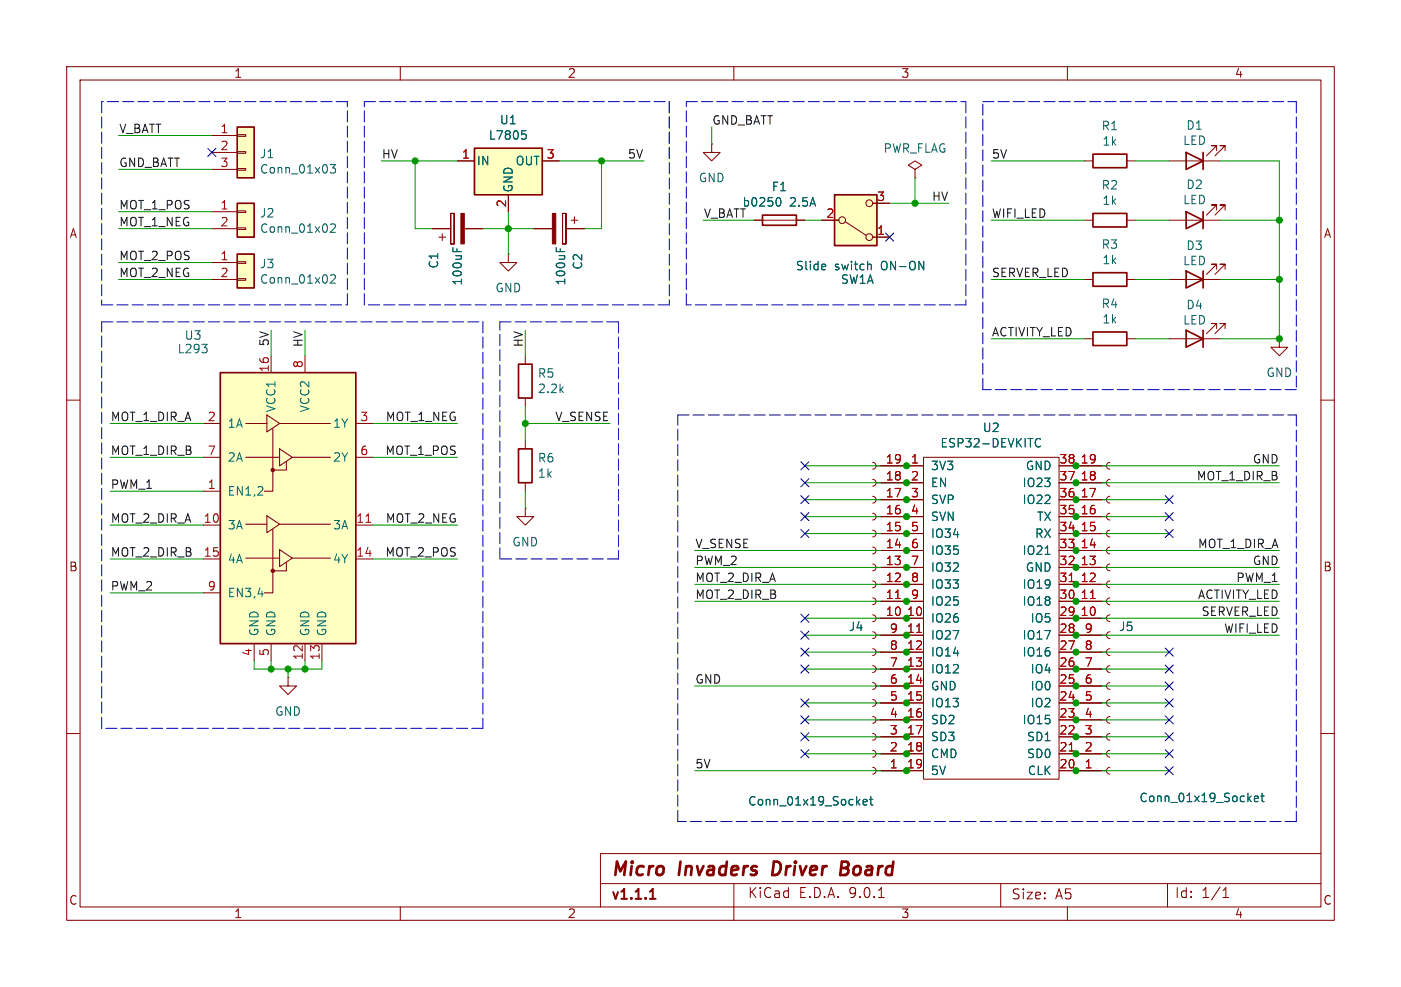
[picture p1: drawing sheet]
<svg xmlns="http://www.w3.org/2000/svg" width="210mm" height="148mm" viewBox="0 0 210 148" stroke-linecap="round" stroke-linejoin="round" font-family="sans-serif">
<g fill="none" stroke="#840000" stroke-width=".15">
<path d="M10 10h190v128h-190zM12 12h186v124h-186zM60 10v2M110 10v2M160 10v2M106.7 21.6v1.3h1.2l-1.2 1.2-1.3-1.2h1.3M106.7 21.6h.1M10 60h2M198 60h2M10 110h2M198 110h2M60 136v2"/>
<path d="M90 132.5h108M110 136v2M110 132.5v3.5M131.7 134.6h.8M150 132.5v3.5M160 136v2M175 132.5v3.5M183.3 134.6h.9M183.3 133.5l.5-.4v1.5M198 128h-108v8"/>
</g>
<path d="M97.4 134.8h.9M97.6 133.6l.2-.3v1.5" fill="none" stroke="#840000" stroke-width=".3"/>
<path d="M116 129.2l-.2 2h.4M126.1 130.2h.6M126.7 130.2l.3 .1M126.9 129.2h-.7l-.3 2 1-.1M126.9 130.1l-.2 .1" fill="none" stroke="#840000" stroke-width=".4"/>
<path d="M35.6 38.1h2.5v5.1h-2.5z" fill="#ffffc2"/>
<path d="M35.6 38.1h2.5v5.1h-2.5z" fill="none" stroke="#840000" stroke-width=".25"/>
<path d="M31.7 39.4h3.9M35.6 39.2h1.2v.3h-1.2zM31.7 41.9h3.9M35.6 41.8h1.2v.2h-1.2z" fill="none" stroke="#840000" stroke-width=".15"/>
<path d="M49.6 41.3l.4-.1 .2 .1 .1 .3-.8 .9h.8" fill="none" stroke="#006464" stroke-width=".15"/>
<path d="M35.6 30.5h2.5v5.1h-2.5z" fill="#ffffc2"/>
<path d="M35.6 30.5h2.5v5.1h-2.5zM114.3 32.3h5.1v1.5h-5.1z" fill="none" stroke="#840000" stroke-width=".25"/>
<g fill="none" stroke="#840000" stroke-width=".15">
<path d="M31.7 31.8h3.9M31.7 34.3h3.9M35.6 31.6h1.2v.3h-1.2zM35.6 34.2h1.2v.2h-1.2zM113 33h7.6M130.8 79.5a.51 .51 0 0 1 .5 .5 .51 .51 0 0 1-.5 .5M130.8 77a.51 .51 0 0 1 .5 .5 .51 .51 0 0 1-.5 .5M130.8 74.4a.51 .51 0 0 1 .5 .5 .51 .51 0 0 1-.5 .5M130.8 71.9a.51 .51 0 0 1 .5 .5 .51 .51 0 0 1-.5 .5M130.8 69.3a.51 .51 0 0 1 .5 .6 .51 .51 0 0 1-.5 .5M131.3 69.9h7.1M131.3 72.4h7.1"/>
<path d="M131.3 74.9h7.1M131.3 77.5h7.1M138.4 68.6h20.3v48.2h-20.3zM158.7 69.9h7.2M158.7 72.4h7.2M158.7 74.9h7.2M158.7 77.5h7.2M166.4 79.5a.51 .51 0 0 0-.5 .5 .51 .51 0 0 0 .5 .5M166.4 77a.51 .51 0 0 0-.5 .5 .51 .51 0 0 0 .5 .5M166.4 74.4a.51 .51 0 0 0-.5 .5 .51 .51 0 0 0 .5 .5M166.4 71.9a.51 .51 0 0 0-.5 .5 .51 .51 0 0 0 .5 .5M166.4 69.3a.51 .51 0 0 0-.5 .6 .51 .51 0 0 0 .5 .5"/>
<path d="M130.8 99.8a.51 .51 0 0 1 .5 .5 .51 .51 0 0 1-.5 .5M130.8 97.3a.51 .51 0 0 1 .5 .5 .51 .51 0 0 1-.5 .5M130.8 94.7a.51 .51 0 0 1 .5 .6 .51 .51 0 0 1-.5 .5M130.8 92.2a.51 .51 0 0 1 .5 .5 .51 .51 0 0 1-.5 .5M130.8 89.7a.51 .51 0 0 1 .5 .5 .51 .51 0 0 1-.5 .5M130.8 87.1a.51 .51 0 0 1 .5 .5 .51 .51 0 0 1-.5 .5M130.8 84.6a.51 .51 0 0 1 .5 .5 .51 .51 0 0 1-.5 .5M130.8 82a.51 .51 0 0 1 .5 .6 .51 .51 0 0 1-.5 .5M131.3 80h7.1M131.3 82.6h7.1M131.3 85.1h7.1M131.3 87.6h7.1"/>
<path d="M131.3 90.2h7.1M131.3 92.7h7.1M131.3 95.3h7.1M131.3 97.8h7.1M158.7 80h7.2M158.7 82.6h7.2M158.7 85.1h7.2M158.7 87.6h7.2M158.7 90.2h7.2M158.7 92.7h7.2M158.7 95.3h7.2M158.7 97.8h7.2"/>
<path d="M166.4 99.8a.51 .51 0 0 0-.5 .5 .51 .51 0 0 0 .5 .5M166.4 97.3a.51 .51 0 0 0-.5 .5 .51 .51 0 0 0 .5 .5M166.4 94.7a.51 .51 0 0 0-.5 .6 .51 .51 0 0 0 .5 .5M166.4 92.2a.51 .51 0 0 0-.5 .5 .51 .51 0 0 0 .5 .5M166.4 89.7a.51 .51 0 0 0-.5 .5 .51 .51 0 0 0 .5 .5M166.4 87.1a.51 .51 0 0 0-.5 .5 .51 .51 0 0 0 .5 .5M166.4 84.6a.51 .51 0 0 0-.5 .5 .51 .51 0 0 0 .5 .5M166.4 82a.51 .51 0 0 0-.5 .6 .51 .51 0 0 0 .5 .5M130.8 115.1a.51 .51 0 0 1 .5 .5 .51 .51 0 0 1-.5 .5M130.8 112.5a.51 .51 0 0 1 .5 .5 .51 .51 0 0 1-.5 .5M130.8 110a.51 .51 0 0 1 .5 .5 .51 .51 0 0 1-.5 .5M130.8 107.4a.51 .51 0 0 1 .5 .6 .51 .51 0 0 1-.5 .5"/>
<path d="M130.8 104.9a.51 .51 0 0 1 .5 .5 .51 .51 0 0 1-.5 .5M130.8 102.4a.51 .51 0 0 1 .5 .5 .51 .51 0 0 1-.5 .5M131.3 100.3h7.1M131.3 102.9h7.1M131.3 105.4h7.1M131.3 108h7.1M131.3 110.5h7.1M131.3 113h7.1M131.3 115.6h7.1M158.7 100.3h7.2M158.7 102.9h7.2M158.7 105.4h7.2"/>
<path d="M158.7 108h7.2M158.7 110.5h7.2M158.7 113h7.2M158.7 115.6h7.2M166.4 115.1a.51 .51 0 0 0-.5 .5 .51 .51 0 0 0 .5 .5M166.4 112.5a.51 .51 0 0 0-.5 .5 .51 .51 0 0 0 .5 .5M166.4 110a.51 .51 0 0 0-.5 .5 .51 .51 0 0 0 .5 .5M166.4 107.4a.51 .51 0 0 0-.5 .6 .51 .51 0 0 0 .5 .5M166.4 104.9a.51 .51 0 0 0-.5 .5 .51 .51 0 0 0 .5 .5M166.4 102.4a.51 .51 0 0 0-.5 .5 .51 .51 0 0 0 .5 .5"/>
</g>
<path d="M49.6 33.7l.4-.1 .2 .1 .1 .2-.8 .9h.8M116.6 29.6a.69 .69 0 0 1 .5 .6 .69 .69 0 0 1-.2 .6l-.3 .1M156 65.9a.51 .51 0 0 0-.7 0 .51 .51 0 0 0-.1 .6 .48 .48 0 0 0 .2 .5 .48 .48 0 0 0 .6-.1M156.7 83.1h.7M130.3 119.9h.5M130.5 119.5v1l.3 .2M188 119.8l.6-.1v-.3h-.4l-.2 .1 .1 .7h.5M189 119.4h.5M189.2 118.9v1.1l.3 .2M129.4 120.3l.6-.1-.1-.3h-.3l-.2 .2v.6h.5" fill="none" stroke="#006464" stroke-width=".15"/>
<path d="M134.2 89.8h.8M137.4 94.8h.7M160.3 87.2h.7M163.4 89.8h.8M160.3 112.6h.7" fill="none" stroke="#a90000" stroke-width=".15"/>
<path d="M35.6 19.1h2.5v7.6h-2.5z" fill="#ffffc2"/>
<path d="M35.6 19.1h2.5v7.6h-2.5zM163.8 32h5.1v2h-5.1zM77.7 54.6h2.1v5.1h-2.1zM163.8 49.8h5.1v2h-5.1zM163.8 40.9h5.1v2h-5.1zM177.8 49.5l2.5 1.3-2.5 1.3zM180.3 49.5v2.6M77.7 67.3h2.1v5.1h-2.1z" fill="none" stroke="#840000" stroke-width=".25"/>
<g fill="none" stroke="#840000" stroke-width=".15">
<path d="M31.7 20.3h3.9M31.7 22.9h3.9M31.7 25.4h3.9M35.6 20.2h1.2v.2h-1.2zM35.6 22.7h1.2v.3h-1.2zM35.6 25.3h1.2v.2h-1.2zM64.8 34.3h2.8M65.8 35.6h1M66.3 35.1v1M67.6 36.6h.5zM67.6 32v4.6zM67.6 32h.5z"/>
<path d="M68.1 32v4.6zM69.6 34.3h2.8M76.2 38.1v1.3h1.3l-1.3 1.2-1.3-1.2h1.3M76.2 38.1h.1M80 34.3h2.8M84.3 32h.5zM84.3 32v4.6zM84.3 36.6h.5zM84.8 32v4.6zM84.8 34.3h2.8M85.6 33h1M86.1 32.5v1"/>
<path d="M137.2 25.4l1-.6-1-.7-1.1 .7 1.1 .6v1.3M137.2 26.7h.1M162.6 33h1.2M168.9 33h1.3M78.7 53.3v1.3M78.7 59.7v1.3M162.6 50.8h1.2M162.6 41.9h1.2M168.9 50.8h1.3M168.9 41.9h1.3M175.3 50.8h7.6M182.4 49.3v-.8h-.8h.8l-1.6 1.5"/>
<path d="M183.6 49.3v-.8h-.7h.7l-1.5 1.5M191.8 50.8v1.3h1.2l-1.2 1.2-1.3-1.2h1.3M191.8 50.8h.1M78.7 76.2v1.3h1.3l-1.3 1.2-1.2-1.2h1.2M78.7 76.2h.1M78.7 66v1.3M78.7 72.4v1.3M43.2 101.6v1.3h1.2l-1.2 1.2-1.3-1.2h1.3M43.2 101.6h.1"/>
</g>
<path d="M49.5 24.7h.8l-.4 .5 .3 .1v.5l-.2 .2h-.3l-.2-.2M67.9 37.1v.6M68.5 37.3v.4M83.4 37.1v.6M84 37.3v.4" fill="none" stroke="#006464" stroke-width=".15"/>
<g fill="#840000" stroke="#840000" stroke-width=".15">
<path d="M82.8 32h.5v4.6h-.5z"/>
<path d="M69.1 32h.5v4.6h-.5z"/>
</g>
<path d="M125.1 29.2h6.3v7.6h-6.3z" fill="#ffffc2"/>
<g fill="none" stroke="#840000" stroke-width=".15">
<path d="M123.2 33h2.5M126.7 33.3l3.1 2M130.8 35.6h2.5M130.8 30.5h2.5M175.3 41.9h7.6M182.4 40.4v-.8h-.8h.8l-1.6 1.5M183.6 40.4v-.8h-.7h.7l-1.5 1.5"/>
<circle cx="126.2" cy="33" r=".51"/>
<circle cx="130.3" cy="30.5" r=".51"/>
<circle cx="130.3" cy="35.6" r=".51"/>
</g>
<path d="M125.1 29.2h6.3v7.6h-6.3zM177.8 40.6l2.5 1.3-2.5 1.3zM180.3 40.6v2.6" fill="none" stroke="#840000" stroke-width=".25"/>
<path d="M123.6 39.6l.2 .3-.6 .1M130.4 39.6l.2 .2v.7M123.7 40.4l-.1 .1" fill="none" stroke="#006464" stroke-width=".15"/>
<path d="M71.1 22.2h10.2v7h-10.2z" fill="#ffffc2"/>
<path d="M71.1 22.2h10.2v7h-10.2zM177.8 22.9l2.5 1.2-2.5 1.3zM180.3 22.9v2.5" fill="none" stroke="#840000" stroke-width=".25"/>
<path d="M68.6 24.1h2.5M76.2 29.2v2.6M81.3 24.1h2.5M175.3 24.1h7.6M182.4 22.6v-.8h-.8h.8l-1.6 1.6M183.6 22.6v-.8h-.7h.7l-1.5 1.6" fill="none" stroke="#840000" stroke-width=".15"/>
<path d="M78.2 19.6h.6M78.3 20.1h.3l.3 .2-.1 .5-.5 .1" fill="none" stroke="#006464" stroke-width=".15"/>
<path d="M33 55.9h20.3v40.6h-20.3z" fill="#ffffc2"/>
<path d="M163.8 23.1h5.1v2h-5.1zM177.8 31.8l2.5 1.2-2.5 1.3zM180.3 31.8v2.5M33 55.9h20.3v40.6h-20.3z" fill="none" stroke="#840000" stroke-width=".25"/>
<g fill="none" stroke="#840000" stroke-width=".15">
<path d="M64.8 34.3h2.8M68.6 24.1h2.5M69.6 34.3h2.8M76.2 29.2v2.6M80 34.3h2.8M81.3 24.1h2.5M84.8 34.3h2.8M113 33h1.3M119.4 33h1.2M123.2 33h2.5M130.8 35.6h2.5M130.8 30.5h2.5"/>
<path d="M162.6 24.1h1.2M168.9 24.1h1.3M175.3 33h7.6M182.4 31.5v-.8h-.8h.8l-1.6 1.6M183.6 31.5v-.8h-.7h.7l-1.5 1.6M40.6 53.3v2.6M45.7 53.3v2.6M30.5 63.5h2.5M30.5 68.6h2.5M30.5 73.7h2.5M30.5 78.7h2.5M36.8 63.5h3.2"/>
<path d="M36.8 68.6h5.1M36.8 78.6h3.2M40 62.2l1.9 1.3-1.9 1.3zM40 77.3l1.9 1.3-1.9 1.3zM40.9 64.3v9.4h-1.3M40.9 79.4v9.5h-1.3M41.9 67.3l1.9 1.3-1.9 1.3zM41.9 63.5h7.6M41.9 78.6h7.6M42.9 69.2v1.3h-2M43.8 68.6h5.7M53.3 63.5h2.6"/>
<path d="M53.3 68.6h2.6M53.3 78.7h2.6M132.1 69.9h6.3M132.1 72.4h6.3M132.1 74.9h6.3M132.1 77.5h6.3M158.7 69.9h6.4M158.7 72.4h6.4M158.7 74.9h6.4M158.7 77.5h6.4M30.5 83.8h2.5M30.5 88.9h2.5"/>
<path d="M36.8 83.7h5.1M38.1 96.5v2.6M40.6 96.5v2.6M41.9 82.4l1.9 1.3-1.9 1.3zM42.9 84.3v1.3h-2M43.8 83.7h5.7M45.7 96.5v2.6M48.3 96.5v2.6M53.3 83.8h2.6M132.1 80h6.3M132.1 82.6h6.3M132.1 85.1h6.3"/>
<path d="M132.1 87.6h6.3M132.1 90.2h6.3M132.1 92.7h6.3M132.1 95.3h6.3M132.1 97.8h6.3M158.7 80h6.4M158.7 82.6h6.4M158.7 85.1h6.4M158.7 87.6h6.4M158.7 90.2h6.4M158.7 92.7h6.4M158.7 95.3h6.4"/>
<path d="M158.7 97.8h6.4M132.1 100.3h6.3M132.1 102.9h6.3M132.1 105.4h6.3M132.1 108h6.3M132.1 110.5h6.3M132.1 113h6.3M132.1 115.6h6.3M158.7 100.3h6.4M158.7 102.9h6.4M158.7 105.4h6.4M158.7 108h6.4"/>
<path d="M158.7 110.5h6.4M158.7 113h6.4M158.7 115.6h6.4"/>
</g>
<g fill="#840000" stroke="#840000" stroke-width=".15">
<circle cx="40.9" cy="70.5" r=".25"/>
<circle cx="40.9" cy="85.6" r=".25"/>
</g>
<path d="M54.9 78.3h.7M134.2 89.8h.8M137.4 94.8h.7M160.3 87.2h.7M163.4 89.8h.8M160.3 112.6h.7" fill="none" stroke="#a90000" stroke-width=".15"/>
<g fill="none" stroke="#006464" stroke-width=".15">
<path d="M78.2 19.6h.6M67.9 37.1v.6M68.5 37.3v.4M78.3 20.1h.3l.3 .2-.1 .5-.5 .1M83.4 37.1v.6M84 37.3v.4M116.6 29.6a.69 .69 0 0 1 .5 .6 .69 .69 0 0 1-.2 .6l-.3 .1M123.6 39.6l.2 .3-.6 .1M130.4 39.6l.2 .2v.7M30.3 51.6h.7l-.4 .5M31 52.2v.6M123.7 40.4l-.1 .1"/>
<path d="M156 65.9a.51 .51 0 0 0-.7 0 .51 .51 0 0 0-.1 .6 .48 .48 0 0 0 .2 .5 .48 .48 0 0 0 .6-.1M156.7 83.1h.7M130.3 119.9h.5M130.5 119.5v1l.3 .2M188 119.8l.6-.1v-.3h-.4l-.2 .1 .1 .7h.5M189 119.4h.5M189.2 118.9v1.1l.3 .2M129.4 120.3l.6-.1-.1-.3h-.3l-.2 .2v.6h.5"/>
</g>
<g fill="none" stroke="#0000c2" stroke-width=".15" stroke-dasharray="1.7 .6">
<path d="M15.2 15.2v30.5M52.1 15.2h-36.9M54.6 15.2h45.7M100.3 15.2v8.9M100.3 15.2v30.5M102.9 15.2h41.9M144.8 15.2v30.5M147.3 15.2h47M194.3 15.2v43.2M15.2 45.7h36.9M15.2 48.3h57.2M52.1 45.7v-30.5"/>
<path d="M54.6 45.7v-30.5M72.4 48.3v60.9M74.9 48.3h17.8M92.7 48.3v35.5M100.3 45.7h-45.7M102.9 45.7v-30.5M144.8 45.7h-41.9M147.3 58.4v-43.2M194.3 58.4h-47M101.6 62.2h92.7M194.3 62.2v61M74.9 83.8v-35.5"/>
<path d="M92.7 83.8h-17.8M15.2 109.2v-60.9M72.4 109.2h-57.2M101.6 123.2v-61M194.3 123.2h-92.7"/>
</g>
<g fill="none" stroke="#009600" stroke-width=".15">
<path d="M106.7 19.1v2.5M17.8 34.3h13.9M17.8 25.4h13.9M17.8 20.3h13.9M17.8 31.8h13.9M17.8 39.4h13.9M57.1 24.1h11.5M62.2 24.1v10.2h2.6M72.4 34.3h7.6M76.2 31.8v6.3M83.8 24.1h12.7M90.2 24.1v10.2h-2.6"/>
<path d="M105.4 33h7.6M120.6 33h2.6M133.3 30.5h8.9M137.2 26.7v3.8M148.6 33h14M148.6 24.1h14M170.2 33h5.1M170.2 24.1h5.1M182.9 24.1h8.9v26.7h-8.9M182.9 33h8.9M17.8 41.9h13.9M40.6 49.5v3.8"/>
<path d="M45.7 49.5v3.8M78.7 49.5v3.8M148.6 41.9h14M148.6 50.8h14M170.2 41.9h5.1M170.2 50.8h5.1M182.9 41.9h8.9M16.5 63.5h14M16.5 68.6h14M16.5 73.7h14M16.5 78.7h14M55.9 63.5h12.7"/>
<path d="M55.9 68.6h12.7M55.9 78.7h12.7M78.7 63.5h12.7M78.7 61v5M78.7 73.7v2.5M120.6 74.9h15.3M120.6 77.5h15.3M120.6 69.9h15.3M120.6 72.4h15.3M161.3 74.9h14M161.3 77.5h14M161.3 69.9h30.5"/>
<path d="M161.3 72.4h30.5M16.5 83.8h14M16.5 88.9h14M38.1 99.1v1.2h10.2v-1.2M40.6 99.1v1.2M45.7 99.1v1.2M55.9 83.8h12.7M104.1 87.6h31.8M104.1 90.2h31.8M104.1 82.6h31.8M104.1 85.1h31.8M120.6 80h15.3"/>
<path d="M120.6 95.3h15.3M120.6 92.7h15.3M120.6 97.8h15.3M161.3 87.6h30.5M161.3 90.2h30.5M161.3 82.6h30.5M161.3 80h14M161.3 95.3h30.5M161.3 92.7h30.5M161.3 97.8h14M161.3 85.1h30.5M43.2 100.3v1.3"/>
<path d="M104.1 115.6h31.8M104.1 102.9h31.8M120.6 100.3h15.3M120.6 113h15.3M120.6 110.5h15.3M120.6 105.4h15.3M120.6 108h15.3M161.3 100.3h14M161.3 115.6h14M161.3 113h14M161.3 110.5h14M161.3 105.4h14"/>
<path d="M161.3 108h14M161.3 102.9h14"/>
</g>
<g fill="none" stroke="#000084" stroke-width=".15">
<path d="M31.1 22.3l1.3 1.2M32.4 22.3l-1.3 1.2M132.7 35l1.3 1.2M134 35l-1.3 1.2M120 71.8l1.3 1.2M120 74.3l1.3 1.2M120 69.2l1.3 1.3M120 79.4l1.3 1.2M120 76.9l1.3 1.2M121.3 71.8l-1.3 1.2M121.3 74.3l-1.3 1.2M121.3 69.2l-1.3 1.3"/>
<path d="M121.3 79.4l-1.3 1.2M121.3 76.9l-1.3 1.2M174.7 79.4l1.2 1.2M174.7 74.3l1.2 1.2M174.7 76.9l1.2 1.2M175.9 79.4l-1.2 1.2M175.9 74.3l-1.2 1.2M175.9 76.9l-1.2 1.2M120 99.7l1.3 1.2M120 97.2l1.3 1.2M120 92.1l1.3 1.2M120 94.6l1.3 1.3"/>
<path d="M121.3 99.7l-1.3 1.2M121.3 97.2l-1.3 1.2M121.3 92.1l-1.3 1.2M121.3 94.6l-1.3 1.3M174.7 99.7l1.2 1.2M174.7 97.2l1.2 1.2M175.9 99.7l-1.2 1.2M175.9 97.2l-1.2 1.2M120 109.9l1.3 1.2M120 112.4l1.3 1.2M120 104.8l1.3 1.2M120 107.3l1.3 1.3"/>
<path d="M121.3 109.9l-1.3 1.2M121.3 112.4l-1.3 1.2M121.3 104.8l-1.3 1.2M121.3 107.3l-1.3 1.3M174.7 102.3l1.2 1.2M174.7 104.8l1.2 1.2M174.7 109.9l1.2 1.2M174.7 112.4l1.2 1.2M174.7 107.3l1.2 1.3M174.7 115l1.2 1.2M175.9 102.3l-1.2 1.2M175.9 104.8l-1.2 1.2"/>
<path d="M175.9 109.9l-1.2 1.2M175.9 112.4l-1.2 1.2M175.9 107.3l-1.2 1.3M175.9 115l-1.2 1.2"/>
</g>
<g fill="#009600" stroke="#009600" stroke-width=".15">
<circle cx="161.3" cy="113" r=".46"/>
<circle cx="161.3" cy="110.5" r=".46"/>
<circle cx="161.3" cy="108" r=".46"/>
<circle cx="161.3" cy="105.4" r=".46"/>
<circle cx="161.3" cy="115.6" r=".46"/>
<circle cx="161.3" cy="97.8" r=".46"/>
<circle cx="161.3" cy="92.7" r=".46"/>
<circle cx="161.3" cy="95.3" r=".46"/>
<circle cx="161.3" cy="90.2" r=".46"/>
<circle cx="161.3" cy="87.6" r=".46"/>
<circle cx="161.3" cy="77.5" r=".46"/>
<circle cx="161.3" cy="74.9" r=".46"/>
<circle cx="161.3" cy="80" r=".46"/>
<circle cx="161.3" cy="85.1" r=".46"/>
<circle cx="161.3" cy="82.6" r=".46"/>
<circle cx="161.3" cy="72.4" r=".46"/>
<circle cx="161.3" cy="69.9" r=".46"/>
<circle cx="191.8" cy="50.8" r=".46"/>
<circle cx="135.9" cy="95.3" r=".46"/>
<circle cx="135.9" cy="97.8" r=".46"/>
<circle cx="135.9" cy="92.7" r=".46"/>
<circle cx="135.9" cy="90.2" r=".46"/>
<circle cx="135.9" cy="87.6" r=".46"/>
<circle cx="135.9" cy="82.6" r=".46"/>
<circle cx="135.9" cy="77.5" r=".46"/>
<circle cx="135.9" cy="85.1" r=".46"/>
<circle cx="135.9" cy="74.9" r=".46"/>
<circle cx="135.9" cy="80" r=".46"/>
<circle cx="135.9" cy="69.9" r=".46"/>
<circle cx="135.9" cy="72.4" r=".46"/>
<circle cx="135.9" cy="100.3" r=".46"/>
<circle cx="135.9" cy="102.9" r=".46"/>
<circle cx="135.9" cy="113" r=".46"/>
<circle cx="135.9" cy="105.4" r=".46"/>
<circle cx="135.9" cy="108" r=".46"/>
<circle cx="135.9" cy="110.5" r=".46"/>
<circle cx="135.9" cy="115.6" r=".46"/>
<circle cx="161.3" cy="102.9" r=".46"/>
<circle cx="161.3" cy="100.3" r=".46"/>
<circle cx="191.8" cy="33" r=".46"/>
<circle cx="191.8" cy="41.9" r=".46"/>
<circle cx="45.7" cy="100.3" r=".46"/>
<circle cx="40.6" cy="100.3" r=".46"/>
<circle cx="43.2" cy="100.3" r=".46"/>
<circle cx="78.7" cy="63.5" r=".46"/>
<circle cx="62.2" cy="24.1" r=".46"/>
<circle cx="76.2" cy="34.3" r=".46"/>
<circle cx="90.2" cy="24.1" r=".46"/>
<circle cx="137.2" cy="30.5" r=".46"/>
</g>
<g font-size="2.8" fill="#840000">
<text x="91.5" y="131.9">Micro</text>
<text x="101.8" y="131.9">Invaders</text>
<text x="116.6" y="131.9">Driver</text>
<text x="127.6" y="131.9">Board</text>
</g>
<g font-size="2.1" fill="#840000">
<text x="91.5" y="135.3">v1.1.1</text>
<text x="112" y="134.9">KiCad</text>
<text x="119.7" y="134.9">E.D.A.</text>
<text x="127.3" y="134.9">9.0.1</text>
<text x="151.5" y="135.1">Size:</text>
<text x="158.2" y="135.1">A5</text>
<text x="176" y="134.9">Id:</text>
<text x="180.1" y="134.9">1/1</text>
</g>
<g font-size="1.8" fill="#840000">
<text x="35" y="11.9">1</text>
<text x="85" y="11.9">2</text>
<text x="135" y="11.9">3</text>
<text x="185" y="11.9">4</text>
<text x="10.3" y="35.9">A</text>
<text x="198.4" y="35.9">A</text>
<text x="10.3" y="85.9">B</text>
<text x="198.3" y="85.9">B</text>
<text x="10.3" y="135.9">C</text>
<text x="35" y="137.9">1</text>
<text x="85" y="137.9">2</text>
<text x="135" y="137.9">3</text>
<text x="185" y="137.9">4</text>
<text x="198.3" y="135.9">C</text>
</g>
<g font-size="1.8" fill="#0f0f0f">
<text x="17.8" y="20.1">V_BATT</text>
<text x="57.1" y="23.9">HV</text>
<text x="94" y="23.9">5V</text>
<text x="106.7" y="18.8">GND_BATT</text>
<text x="148.6" y="23.9">5V</text>
<text x="17.8" y="25.1">GND_BATT</text>
<text x="17.8" y="34">MOT_1_NEG</text>
<text x="17.8" y="31.5">MOT_1_POS</text>
<text x="105.4" y="32.8">V_BATT</text>
<text x="139.6" y="30.2">HV</text>
<text x="148.6" y="32.8">WIFI_LED</text>
<text x="17.8" y="41.6">MOT_2_NEG</text>
<text x="17.8" y="39.1">MOT_2_POS</text>
<text x="148.6" y="41.6">SERVER_LED</text>
<text x="40.4" y="52" transform="rotate(-90 40.4 52)">5V</text>
<text x="45.5" y="52.2" transform="rotate(-90 45.5 52.2)">HV</text>
<text x="78.5" y="52.2" transform="rotate(-90 78.5 52.2)">HV</text>
<text x="148.6" y="50.5">ACTIVITY_LED</text>
<text x="16.5" y="63.2">MOT_1_DIR_A</text>
<text x="57.7" y="63.2">MOT_1_NEG</text>
<text x="83.1" y="63.2">V_SENSE</text>
<text x="16.5" y="68.3">MOT_1_DIR_B</text>
<text x="57.7" y="68.3">MOT_1_POS</text>
<text x="187.7" y="69.6">GND</text>
<text x="16.5" y="73.4">PWM_1</text>
<text x="179.3" y="72.1">MOT_1_DIR_B</text>
<text x="16.5" y="83.6">MOT_2_DIR_B</text>
<text x="16.5" y="78.5">MOT_2_DIR_A</text>
<text x="57.7" y="83.6">MOT_2_POS</text>
<text x="57.7" y="78.5">MOT_2_NEG</text>
<text x="104.1" y="82.3">V_SENSE</text>
<text x="179.5" y="82.3">MOT_1_DIR_A</text>
<text x="16.5" y="88.6">PWM_2</text>
<text x="104.1" y="84.8">PWM_2</text>
<text x="104.1" y="87.4">MOT_2_DIR_A</text>
<text x="104.1" y="89.9">MOT_2_DIR_B</text>
<text x="179.5" y="89.9">ACTIVITY_LED</text>
<text x="185.2" y="87.4">PWM_1</text>
<text x="187.7" y="84.8">GND</text>
<text x="180" y="92.4">SERVER_LED</text>
<text x="183.4" y="95">WIFI_LED</text>
<text x="104.1" y="102.6">GND</text>
<text x="104.1" y="115.3">5V</text>
</g>
<g font-size="1.8" fill="#a90000">
<text x="32.9" y="20.1">1</text>
<text x="32.9" y="22.6">2</text>
<text x="69.1" y="23.9">1</text>
<text x="81.8" y="23.9">3</text>
<text x="32.9" y="25.1">3</text>
<text x="32.9" y="31.5">1</text>
<text x="32.9" y="34">2</text>
<text x="75.9" y="31.2" transform="rotate(-90 75.9 31.2)">2</text>
<text x="123.8" y="32.8">2</text>
<text x="131.4" y="35.3">1</text>
<text x="131.4" y="30.2">3</text>
<text x="32.9" y="39.1">1</text>
<text x="32.9" y="41.7">2</text>
<text x="40.4" y="55.9" transform="rotate(-90 40.4 55.9)">16</text>
<text x="45.5" y="55.3" transform="rotate(-90 45.5 55.3)">8</text>
<text x="31" y="63.2">2</text>
<text x="53.9" y="63.2">3</text>
<text x="31" y="68.3">7</text>
<text x="53.9" y="68.3">6</text>
<text x="132.7" y="69.6">19</text>
<text x="136.5" y="69.6">1</text>
<text x="158.7" y="69.6">38</text>
<text x="161.9" y="69.6">19</text>
<text x="31" y="73.4">1</text>
<text x="132.7" y="77.2">16</text>
<text x="132.7" y="74.7">17</text>
<text x="132.7" y="72.1">18</text>
<text x="136.5" y="72.1">2</text>
<text x="136.5" y="74.7">3</text>
<text x="136.5" y="77.2">4</text>
<text x="158.7" y="72.1">37</text>
<text x="158.7" y="74.7">36</text>
<text x="158.7" y="77.2">35</text>
<text x="161.9" y="77.2">16</text>
<text x="161.9" y="74.7">17</text>
<text x="161.9" y="72.1">18</text>
<text x="30.4" y="78.5">10</text>
<text x="30.4" y="83.6">15</text>
<text x="53.3" y="78.5">11</text>
<text x="53.3" y="83.6">14</text>
<text x="132.7" y="82.3">14</text>
<text x="132.7" y="79.8">15</text>
<text x="136.5" y="79.8">5</text>
<text x="136.5" y="82.3">6</text>
<text x="158.7" y="79.8">34</text>
<text x="158.7" y="82.3">33</text>
<text x="161.9" y="82.3">14</text>
<text x="161.9" y="79.8">15</text>
<text x="31" y="88.6">9</text>
<text x="132.7" y="89.9">11</text>
<text x="132.7" y="87.4">12</text>
<text x="132.7" y="84.8">13</text>
<text x="136.5" y="84.8">7</text>
<text x="136.5" y="87.4">8</text>
<text x="136.5" y="89.9">9</text>
<text x="158.7" y="84.8">32</text>
<text x="158.7" y="87.4">31</text>
<text x="158.7" y="89.9">30</text>
<text x="161.9" y="89.9">11</text>
<text x="161.9" y="87.4">12</text>
<text x="161.9" y="84.8">13</text>
<text x="132.7" y="92.5">10</text>
<text x="133.3" y="95">9</text>
<text x="135.8" y="92.5">10</text>
<text x="135.8" y="95">11</text>
<text x="158.7" y="92.5">29</text>
<text x="158.7" y="95">28</text>
<text x="161.9" y="92.5">10</text>
<text x="162.5" y="95">9</text>
<text x="37.8" y="98.5" transform="rotate(-90 37.8 98.5)">4</text>
<text x="40.4" y="98.5" transform="rotate(-90 40.4 98.5)">5</text>
<text x="45.5" y="99.1" transform="rotate(-90 45.5 99.1)">12</text>
<text x="48" y="99.1" transform="rotate(-90 48 99.1)">13</text>
<text x="133.3" y="100.1">7</text>
<text x="133.3" y="97.5">8</text>
<text x="135.8" y="97.5">12</text>
<text x="135.8" y="100.1">13</text>
<text x="158.7" y="97.5">27</text>
<text x="158.7" y="100.1">26</text>
<text x="162.5" y="100.1">7</text>
<text x="162.5" y="97.5">8</text>
<text x="133.3" y="107.7">4</text>
<text x="133.3" y="105.2">5</text>
<text x="133.3" y="102.6">6</text>
<text x="135.8" y="102.6">14</text>
<text x="135.8" y="105.2">15</text>
<text x="135.8" y="107.7">16</text>
<text x="158.7" y="102.6">25</text>
<text x="158.7" y="105.2">24</text>
<text x="158.7" y="107.7">23</text>
<text x="162.5" y="107.7">4</text>
<text x="162.5" y="105.2">5</text>
<text x="162.5" y="102.6">6</text>
<text x="133.3" y="112.8">2</text>
<text x="133.3" y="110.2">3</text>
<text x="135.8" y="110.2">17</text>
<text x="135.8" y="112.8">18</text>
<text x="158.7" y="110.2">22</text>
<text x="158.7" y="112.8">21</text>
<text x="162.5" y="112.8">2</text>
<text x="162.5" y="110.2">3</text>
<text x="133.3" y="115.3">1</text>
<text x="135.8" y="115.3">19</text>
<text x="158.7" y="115.3">20</text>
<text x="162.5" y="115.3">1</text>
</g>
<g font-size="1.8" fill="#006464">
<text x="38.9" y="23.9">J1</text>
<text x="73.2" y="21.2">L7805</text>
<text x="74.8" y="18.8">U1</text>
<text x="132.3" y="23.1">PWR_FLAG</text>
<text x="165" y="19.7">R1</text>
<text x="165.1" y="22">1k</text>
<text x="177.2" y="21.9">LED</text>
<text x="177.7" y="19.7">D1</text>
<text x="38.9" y="26.2">Conn_01x03</text>
<text x="71.4" y="25">IN</text>
<text x="77.1" y="29" transform="rotate(-90 77.1 29)">GND</text>
<text x="77.2" y="25">OUT</text>
<text x="104.6" y="27.5">GND</text>
<text x="115.6" y="28.9">F1</text>
<text x="165" y="28.6">R2</text>
<text x="177.7" y="28.5">D2</text>
<text x="38.9" y="32.8">J2</text>
<text x="38.9" y="35.1">Conn_01x02</text>
<text x="111.2" y="31.2">b0250</text>
<text x="118.4" y="31.2">2.5A</text>
<text x="165.1" y="30.9">1k</text>
<text x="177.2" y="30.8">LED</text>
<text x="38.9" y="40.4">J3</text>
<text x="65.9" y="40.4" transform="rotate(-90 65.9 40.4)">C1</text>
<text x="87.5" y="40.5" transform="rotate(-90 87.5 40.5)">C2</text>
<text x="119.2" y="40.7">Slide</text>
<text x="125.1" y="40.7">switch</text>
<text x="132.2" y="40.7">ON-ON</text>
<text x="165" y="37.5">R3</text>
<text x="165.1" y="39.8">1k</text>
<text x="177.2" y="40">LED</text>
<text x="177.7" y="37.7">D3</text>
<text x="38.9" y="42.7">Conn_01x02</text>
<text x="69.4" y="42.9" transform="rotate(-90 69.4 42.9)">100uF</text>
<text x="74.2" y="44">GND</text>
<text x="84.9" y="42.9" transform="rotate(-90 84.9 42.9)">100uF</text>
<text x="125.9" y="42.8">SW1A</text>
<text x="165" y="46.4">R4</text>
<text x="177.7" y="46.6">D4</text>
<text x="26.5" y="53.2">L293</text>
<text x="27.6" y="51.2">U3</text>
<text x="165.1" y="48.7">1k</text>
<text x="177.2" y="48.9">LED</text>
<text x="80.5" y="56.8">R5</text>
<text x="80.5" y="59.2">2.2k</text>
<text x="189.7" y="56.7">GND</text>
<text x="34" y="64.4">1A</text>
<text x="41.5" y="61.9" transform="rotate(-90 41.5 61.9)">VCC1</text>
<text x="46.6" y="61.9" transform="rotate(-90 46.6 61.9)">VCC2</text>
<text x="49.8" y="64.4">1Y</text>
<text x="147.2" y="65">U2</text>
<text x="34" y="69.4">2A</text>
<text x="49.8" y="69.4">2Y</text>
<text x="80.5" y="69.5">R6</text>
<text x="80.5" y="71.9">1k</text>
<text x="139.4" y="70.7">3V3</text>
<text x="140.9" y="67.3">ESP32-DEVKITC</text>
<text x="153.7" y="70.7">GND</text>
<text x="34" y="74.5">EN1,2</text>
<text x="139.4" y="73.3">EN</text>
<text x="139.4" y="75.8">SVP</text>
<text x="153.2" y="73.3">IO23</text>
<text x="153.2" y="75.8">IO22</text>
<text x="34" y="79.6">3A</text>
<text x="49.8" y="79.6">3A</text>
<text x="76.7" y="82.1">GND</text>
<text x="139.4" y="78.3">SVN</text>
<text x="139.4" y="80.9">IO34</text>
<text x="139.4" y="83.4">IO35</text>
<text x="153.2" y="83.4">IO21</text>
<text x="155.1" y="80.9">RX</text>
<text x="155.4" y="78.3">TX</text>
<text x="34" y="84.7">4A</text>
<text x="34" y="89.8">EN3,4</text>
<text x="49.8" y="84.7">4Y</text>
<text x="139.4" y="86">IO32</text>
<text x="139.4" y="88.5">IO33</text>
<text x="153.2" y="88.5">IO19</text>
<text x="153.7" y="86">GND</text>
<text x="39" y="95.5" transform="rotate(-90 39 95.5)">GND</text>
<text x="41.5" y="95.5" transform="rotate(-90 41.5 95.5)">GND</text>
<text x="46.6" y="95.5" transform="rotate(-90 46.6 95.5)">GND</text>
<text x="49.1" y="95.5" transform="rotate(-90 49.1 95.5)">GND</text>
<text x="127.2" y="94.8">J4</text>
<text x="139.4" y="91">IO25</text>
<text x="139.4" y="93.6">IO26</text>
<text x="153.2" y="91">IO18</text>
<text x="154.4" y="93.6">IO5</text>
<text x="167.6" y="94.8">J5</text>
<text x="139.4" y="96.1">IO27</text>
<text x="139.4" y="98.7">IO14</text>
<text x="139.4" y="101.2">IO12</text>
<text x="153.2" y="96.1">IO17</text>
<text x="153.2" y="98.7">IO16</text>
<text x="154.4" y="101.2">IO4</text>
<text x="41.1" y="107.5">GND</text>
<text x="139.4" y="103.7">GND</text>
<text x="139.4" y="106.3">IO13</text>
<text x="154.4" y="103.7">IO0</text>
<text x="154.4" y="106.3">IO2</text>
<text x="139.4" y="108.8">SD2</text>
<text x="139.4" y="111.4">SD3</text>
<text x="139.4" y="113.9">CMD</text>
<text x="153.2" y="108.8">IO15</text>
<text x="153.8" y="111.4">SD1</text>
<text x="153.8" y="113.9">SD0</text>
<text x="139.4" y="116.4">5V</text>
<text x="154" y="116.4">CLK</text>
<text x="112" y="121">Conn_01x19_Socket</text>
<text x="170.7" y="120.5">Conn_01x19_Socket</text>
</g>
</svg>
